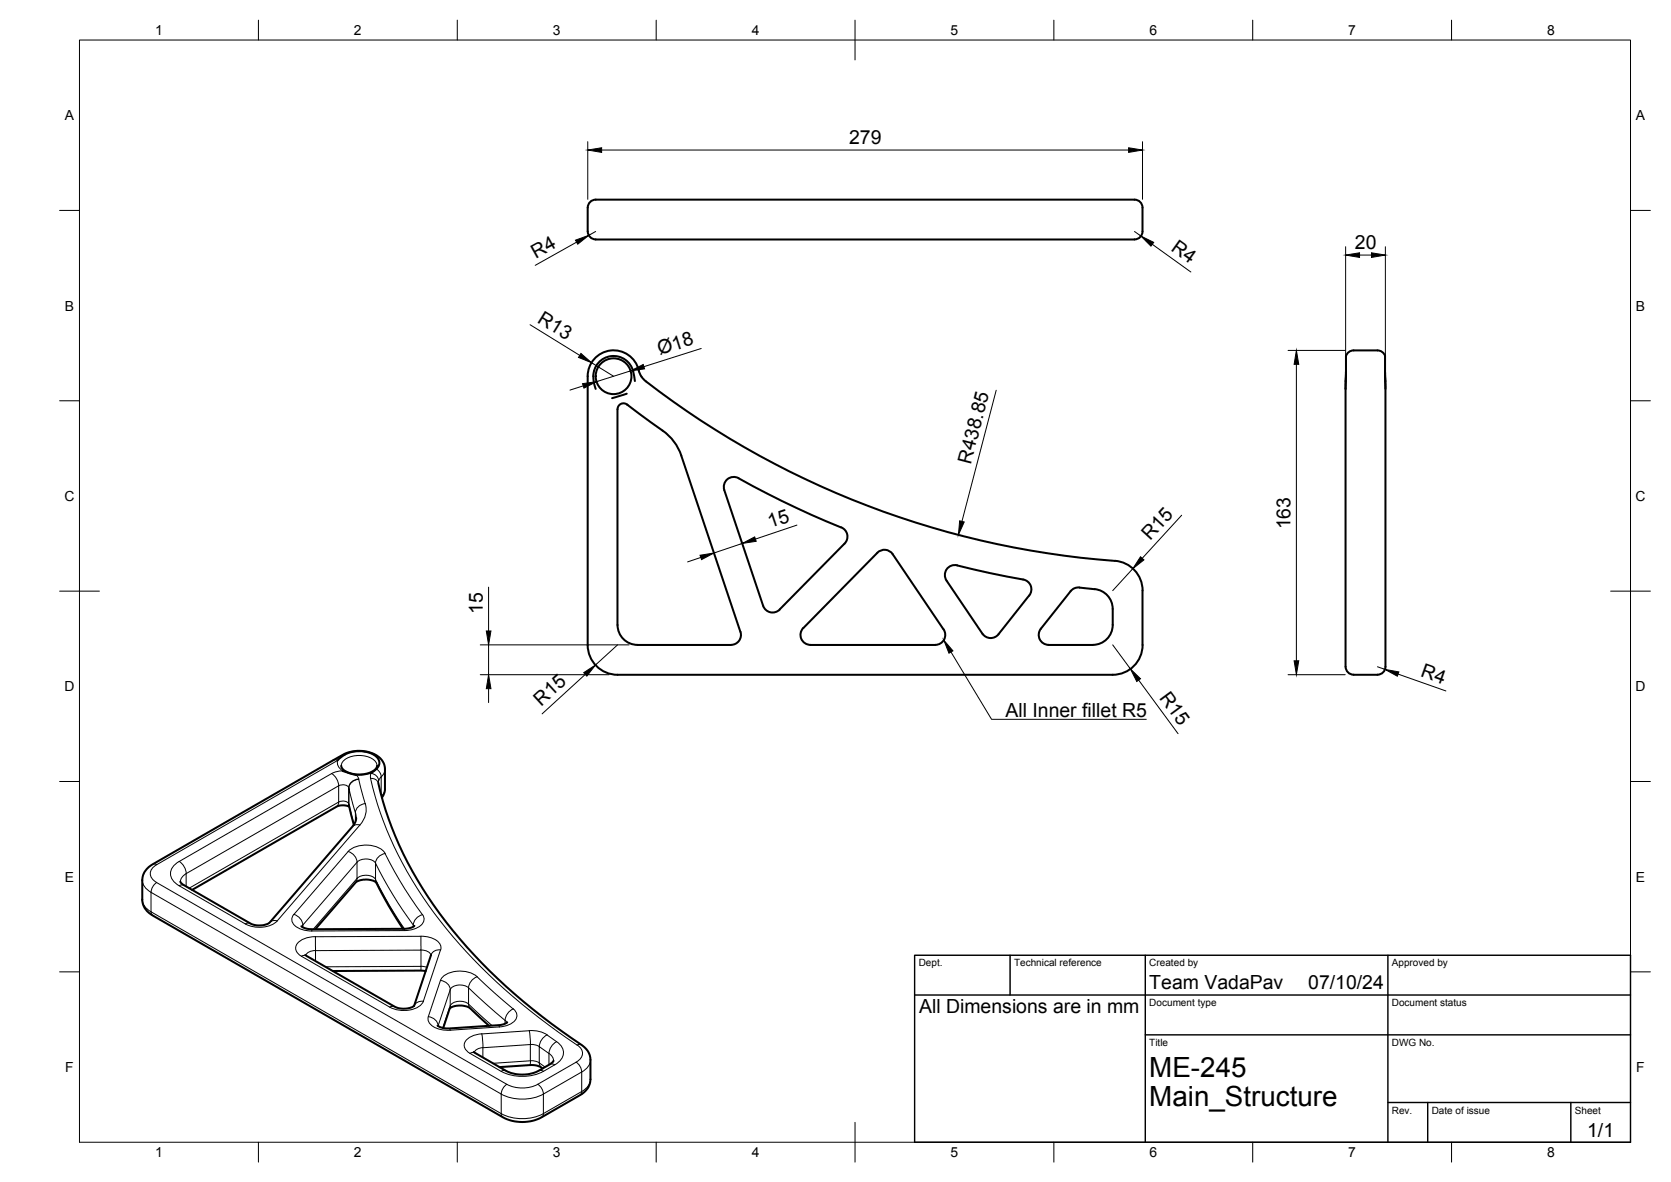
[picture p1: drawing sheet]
<svg xmlns="http://www.w3.org/2000/svg" width="420mm" height="297mm" viewBox="0 0 420 297" stroke-linecap="round" stroke-linejoin="round" font-family="sans-serif">
<!-- layer: Visible -->
<g fill="none" stroke="#000" stroke-width=".51">
<path d="M148.4 50.8a5.4 5.4 0 0 1 3.7-.6h132.2a2.69 2.69 0 0 1 2.9 1.4l.1 6.6a2.38 2.38 0 0 1-3 2h-133.6a2.65 2.65 0 0 1-2.8-1.5l-.1-6.5 .1-.6zM149.4 90.2a6.6 6.6 0 0 1 6.8-1.9 6.6 6.6 0 0 1 4.6 5.4l.7 1.3a185.8 185.8 0 0 0 29.4 19.5 220.7 220.7 0 0 0 90.5 26.6 7.5 7.5 0 0 1 5.9 7.3v13.7a7.5 7.5 0 0 1-7.5 7.5h-124.5a7.5 7.5 0 0 1-7.5-7.5v-64.4a10 10 0 0 1 1-6.7zM157.6 98.9l-3.7 1.2M159.6 95.8a7.1 7.1 0 0 0-2.8-5.6 5.2 5.2 0 0 0-5.8 .4 5.2 5.2 0 0 0-1.7 5.6l.5 1.5M338.3 97.7v69.9M338.3 97.7l.1-6.7a2.19 2.19 0 0 1 1.9-2.9h6.1a1.9 1.9 0 0 1 1.9 2.4l.1 7.2M338.4 93.4l-.1 4.3M348.3 93.4l.1 74.2M166.6 108.2l-8.8-6.4a1.5 1.5 0 0 0-1.6-.3 1.5 1.5 0 0 0-.9 1.3v54.3M166.6 108.2a12.5 12.5 0 0 1 4.7 6.3l14.9 44.3M182.1 123.2l9.8 29a2.51 2.51 0 0 0 4.1 1M185.7 120.2l10.9 5.7 7.4 3.5 7.5 3.2"/>
<path d="M185.7 120.2a2.51 2.51 0 0 0-2.8 .2 2.51 2.51 0 0 0-.8 2.8M211.5 132.5a2.51 2.51 0 0 1 .9 4.1l-16.4 16.6M155.3 157.1a5 5 0 0 0 5 5h23.5a2.51 2.51 0 0 0 2.4-3.3M202 157.8a2.53 2.53 0 0 0-.5 2.7 2.53 2.53 0 0 0 2.3 1.6h31.4a2.49 2.49 0 0 0 2-3.9l-12.7-18.9a2.51 2.51 0 0 0-3.9-.4l-18.6 18.9M240.7 142.1l8.2 1.9 8.3 1.6M240.7 142.1a2.51 2.51 0 0 0-2.7 1 2.51 2.51 0 0 0 0 2.8l9 13.3a2.51 2.51 0 0 0 4.1 .2l7.7-9.7M257.3 145.6a2.51 2.51 0 0 1 1.5 4.1M275.2 148.1l-3.8-.5a2.51 2.51 0 0 0-2.2 1l-7.5 9.4M275.2 148a5 5 0 0 1 4.6 5M279.8 157.1a5 5 0 0 1-5 5h-11.1a2.53 2.53 0 0 1-2.3-1.5 2.53 2.53 0 0 1 .3-2.6M279.8 153v4.1M338.3 167.6a2 2 0 0 0 2 2"/>
<path d="M340.3 169.6h6.1M348.4 167.6a2 2 0 0 1-2 2M84.9 191.1a7.4 7.4 0 0 1 9.8-.9 1.93 1.93 0 0 1-.1 3M85.8 192.5a2.81 2.81 0 0 0 2.6 1.9 6.2 6.2 0 0 0 6.3-1.5l.1-.4M86.2 193.7l3.4 1.1M94.6 193.2l-1.4 1.1M95.1 196.7a91.7 91.7 0 0 0 22.2 41.2 158.1 158.1 0 0 0 29.8 25.4 4.1 4.1 0 0 1 1.4 3v4.9a4.6 4.6 0 0 1-2.7 4l-9.6 5.6a10.5 10.5 0 0 1-9.8 0l-88-50.7a4.6 4.6 0 0 1-2.6-4v-4.9a4.6 4.6 0 0 1 2.6-4l47.7-27.5a8.4 8.4 0 0 1 9.8 1.2l.7 1.1 .2 1.3v5.2l-.3 1.2-.5 .7M87.7 202.4l1.3 4.9M87.8 202.7a3.9 3.9 0 0 0-3.2 0l-36.3 20.9M89.6 205.5a3.4 3.4 0 0 1-1 2.2l-20.8 24.1a5.1 5.1 0 0 1-4.9 .3l-16.9-9.8-.7-.7M76.8 240l22.5 13a5 5 0 0 0 4.8-.2M94.6 221.7a102.5 102.5 0 0 0 6.7 11.7"/>
<path d="M94.6 221.8a4.9 4.9 0 0 0-5.2 0l-10.1 11.7M104.2 232.7l-1.1 .5-1.2 .2-23.5 .1-1.3-.1-1.3-.6M108.4 240l-4.3 12.8M83.7 244l22.1-.1 1.2 .1M113.1 253.4a5 5 0 0 1 5.1 0l4.8 4.4M113.1 253.3l-1.7 5M127.6 256.9l-1.8 .7-12.8 .9-1.4-.1-1.6-.7M119.1 264.4l8.2 4.7a9.3 9.3 0 0 0 8.1 0l2.8-1.6 1-.9M125.6 268.2l7.6-.5a4.3 4.3 0 0 1 3.2 .8"/>
<circle cx="154.3" cy="94.5" r="4.5"/>
</g>
<!-- layer: Visible Narrow -->
<g fill="none" stroke="#000" stroke-width=".25">
<path d="M83.4 194.4l-38.4 22.1M83.4 194.4a3.9 3.9 0 0 1 1.8 3.1M83.9 191l.4-.1 .6 .2-45.5 26.2M84.9 191.1a2.35 2.35 0 0 0 1.3 2.6l-1.5 .2-1.3 .5M85.2 197.5l-38.4 22v3.3M85.2 197.5v4.1M85.8 192.4a3 3 0 0 1 2.8-2.3 6.1 6.1 0 0 1 5.9 1.3l.3 1M86.7 189.6l-.6 .1M87.7 198.1v4a1.89 1.89 0 0 0-2.5-.5M89.6 194.8l2.5-.2a2.09 2.09 0 0 1 3.1 1.6M89.6 194.8l.6 1M90.2 195.8a2.5 2.5 0 0 0-2.5 2.2 1.87 1.87 0 0 0-2.5-.5"/>
<path d="M90.2 195.8l1.6 6.2M90.2 195.8a2.52 2.52 0 0 0-2.5 2.3M93.3 194.3l-.1 1.3M94.7 193.2l.7 .7 .5 1.3M95.1 196.8a1.73 1.73 0 0 0-1.9-1.2 94.4 94.4 0 0 0 22.3 41.6 153 153 0 0 0 29.6 25.4M95.2 196.2l-.1 .5M95.8 195.2v4.6M95.9 195.2l-.7 1M96.8 198.2l-.1 .8-.8 1.1M96.8 193.3l-.3 1.2-.6 .7M38.4 217.2l.5-.1 .5 .2M39.4 217.3a2.36 2.36 0 0 0-1.6 2.2 2.36 2.36 0 0 0 1.6 2.3"/>
<path d="M45.1 216.5a3.9 3.9 0 0 1 1.7 3 2.62 2.62 0 0 0-1.4 2.1M45.1 216.5a3.2 3.2 0 0 0-2.2 3 3.2 3.2 0 0 0 2.2 3.1M85.2 201.6l-37.6 21.6M85.2 201.6l-.2 .7-.4 .4M87.5 214a7.1 7.1 0 0 1 9 0l.3 .5M87.7 202.2l.1 .3M87.7 202.1l1.3 5.1M87.7 202.1v-4l1.7 6.2v2.2M87.7 202.1v.3M89.8 216.7l-13.7 15.8M89.8 216.7v4.1M89.8 216.7a3.3 3.3 0 0 1 4.6 .2 2.74 2.74 0 0 1 2.4-2.4l2.4 4.5 2.6 4.4 4.4 6.5a3 3 0 0 0-2.3 2.6"/>
<path d="M89.8 216.7a3 3 0 0 0-2.3-2.7l-13.6 15.8a3.1 3.1 0 0 1 2.2 2.7M90.5 207.3l-20.8 24.1a7.3 7.3 0 0 1-8 .8M90.5 207.3l-.9-.1-1 .5M91.8 201.9a2.37 2.37 0 0 0-2.2 3.3v.3M91.8 202a5.5 5.5 0 0 1-1.3 5.3M35.8 226.1l.2 .9 .5 1 1.5 1.1M35.8 221.2l.2 .9 .5 .9 1.5 1.2M38 229.1l88 50.8M38 224.2l88 50.7M38 224.2v4.9M38 229.1l.1 .6 .3 .4M39.4 221.8l88 50.7"/>
<path d="M39.4 221.8l-1 1-.4 1.4M45 222.6l16.7 9.6M46.3 222.5l-.6-.1-.6 .2M62.9 232.1l-.5-.2-.7 .3M69.7 231.4l-.9-.1-1 .5M73.9 229.8a2.16 2.16 0 0 0 1.2 3.4l1.9 .6 1.4 .2M76.1 232.5l-.2 .4M76.1 232.5v.5M78.4 233.5v.5M79.3 235.4a5.2 5.2 0 0 0-4.8 2.2 2.21 2.21 0 0 0 1.3 2.7M89.8 220.8l-11 12.7M89.8 220.8a3.4 3.4 0 0 1 4.6 .2"/>
<path d="M89.8 220.8l-.4 1M94.4 221l.2 .7M94.4 221l3.4 6.3 3.9 6.1M94.4 221v-4.1a102.3 102.3 0 0 0 9.5 15.6v.4M101.6 233.4v.5M101.6 233.9l-23.2 .1M103.9 232.5l.2 .3M105.8 235.3l.1 3.5-26.6 .1v-3.5M105.8 235.3l-26.5 .1M105.8 235.3a5.4 5.4 0 0 1 4.9 2.1l.1 1.3M106.2 229.8a2.2 2.2 0 0 1-1.3 3.4l-1.8 .5-1.4 .2M108.4 239.9a2.13 2.13 0 0 1 2.4-1.2l-4.4 12.9h-.5a2.07 2.07 0 0 0-1.8 1.2"/>
<path d="M75.8 240.3l22.2 12.8M76.9 240.1a2.49 2.49 0 0 1 2.4-1.2v2.6M77.1 240.2l-.6-.1-.7 .2M81.9 243l24-.1-.1 1M99.3 253l-.6-.1-.7 .2M106.5 251.6a5.5 5.5 0 0 1-5.8 2.3l-1.4-.3-1.3-.5M107.7 255.5a2.67 2.67 0 0 0 2.3 3l1.8 .4h1.4M107.7 255.5a2.66 2.66 0 0 1 2.5 2.3M108.4 240.1a2.35 2.35 0 0 0-2.5-1.4v4.2l1.5 .2M110.2 257.8l3-9.1v4.1l-1.8 5.5M110.2 257.8h.1M110.7 246.4a5.3 5.3 0 0 1 5.6-2.3l2.1 .4a8.8 8.8 0 0 1 3.7 3l7 6.1"/>
<path d="M113 258.4l.2 .5M113.1 253.3a1.77 1.77 0 0 1 2.1-1.7h.5a1.83 1.83 0 0 1 2.3 1.6l.2 .2M117.8 248.2l9.2 8.2v.8M117.8 248.2v4.1l5.9 5.4M117.8 248.2a3.6 3.6 0 0 0-4.4 .2l-.2 .3a2.58 2.58 0 0 0-2.4-2.3l-3.1 9.1M120 245.5a3.3 3.3 0 0 0-2.2 2.7M121.1 259.8a4.7 4.7 0 0 0-4.3 2.4 2.26 2.26 0 0 0 1.4 2.5M121.2 259.8l.2 3.5-1.4 .4-.8 .8M125.4 257.6l.2 .5-12.4 .8M127 256.4a3.4 3.4 0 0 1 2.1-2.9 2.04 2.04 0 0 1-.4 3.6l-1.7 .8-1.4 .2M127 256.4l.5 .6M133.1 259l-12 .8"/>
<path d="M133.1 259l2.1 .1 1.3 .4 1.1 .6a3.5 3.5 0 0 0-2 2.9l-1.2-.5h-1zM118.2 264.7l7.8 4.5M119.4 264.6l-.5-.1-.7 .2M121.4 265.8v-2.5l11.9-.8v4.1l-9.3 .6M126 279.9l.1 .5 .3 .4M126 269.2a11.7 11.7 0 0 0 10.6 0M126 279.9a11.7 11.7 0 0 0 10.6 0M126 274.9a11.7 11.7 0 0 0 10.6 0M126 274.9v5M127.3 269.1l-.6-.1-.7 .2M127.4 272.5l-1 1-.4 1.4M127.4 272.5a8.6 8.6 0 0 0 7.8 0"/>
<path d="M135.2 272.5l1 1 .4 1.4M135.4 269.1l.6-.1 .6 .2M135.6 267.1v-4.1l2.4 1.7v2.9M135.6 267.1l1.5 1M135.6 267.1l.1 .7 .4 .4M135.6 267.1l-1.2-.5h-1l-.1 1.1M136.6 274.9v5M136.6 279.9l-.1 .5-.3 .4M137.5 260.1l2.5 1.7M138 264.7a3.6 3.6 0 0 1 2-2.9 3 3 0 0 1 .3 5.2l-.8 .6M138 264.7l.8 .7 .4 1.2M138.2 267.5l.6-.1 .7 .2"/>
<path d="M139.5 267.6l-2.9 1.6M144.8 266.9l-9.6 5.6M144.9 266.9l1 1.1 .4 1.4M145.1 262.6a2.32 2.32 0 0 1 1.4 2.3 2.32 2.32 0 0 1-1.6 2M146.2 262.6l-.5-.1-.6 .1M146.3 269.4v4.9l-9.7 5.6M146.3 269.4l-9.7 5.5M148.5 266.3l-.4 1.5-.8 .8-1 .8M148.5 271.2l-.4 1.5-.8 .8-1 .8-.1 .5-.3 .4"/>
</g>
<!-- layer: BORDER -->
<g fill="none" stroke="#000" stroke-width=".25">
<path d="M20 10.1h390v276.9h-390zM65 5.1v5M115 5.1v5M165 5.1v5M215 5.1v10M265 5.1v5M315 5.1v5M365 5.1v5M15 52.9h5M410 52.9h5M15 100.7h5M410 100.7h5"/>
<path d="M15 148.6h10M405 148.6h10M15 196.4h5M410 196.4h5M15 244.2h5M410 244.2h5M65 287v5M115 287v5M165 287v5M215 282.1v9.9M265 287v5M315 287v5"/>
<path d="M365 287v5"/>
</g>
<!-- layer: TITLEBLOCK -->
<path d="M230 240.1h180v46.9h-180zM230 250h180M254 240.1v9.9M288 240.1v46.9M349 240.1v46.9M288 260.1h122M349 277.1h61M359 277.1v9.9M395 277.1v9.9" fill="none" stroke="#000" stroke-width=".36"/>
<!-- layer: FD_Dimensions -->
<g fill="none" stroke="#000" stroke-width=".25">
<path d="M147.8 35.6v14.5M151.3 37.7h132.5M287.3 35.6v14.5M149.8 58.2l-1.8 .9M285.3 58.2l1.6 1.1M145 60.9l-10.4 5.8M289.7 61.4l9.7 7M338.3 62v33.6M341.8 64.1h3M348.3 62v33.6M133.3 81.6l12.5 7.7M146.6 97l-3.3 1"/>
<path d="M148.7 91.2l5.6 3.4M158.6 93.2l-8.6 2.7M176.3 87.6l-14.4 4.5M250.5 98.1l-8.6 32.9M323.9 88.1h14.3M326 91.6v74.5M186.6 136.6l-7.1 2.4M200.4 132l-10.5 3.5M297.1 129.5l-9.9 10.8M122.9 147.6v11M176.2 140.1l-3.3 1.1M284.8 142.9l-5 5.5"/>
<path d="M120.8 169.6h32.4M120.8 162.1h37.4M122.9 162.1v7.5M122.9 173.1v3.5M147.2 169.5l-10.9 9.9M155.3 162.1l-5.6 5M279.8 162.1l4.4 6M286.3 170.9l9.9 13.5M323.9 169.6h14.3M346.4 167.6l1.8 .6M351.5 169.4l12.1 4.2"/>
</g>
<g fill="#000" stroke="#000" stroke-width=".25">
<path d="M147.8 37.7l3.5-.6v1.2zM283.8 37.1l3.5 .6-3.5 .6zM144.7 60.4l3.3-1.3-2.7 2.3zM286.9 59.3l3.2 1.6-.7 1zM338.3 64.1l3.5-.6v1.2zM344.8 63.5l3.5 .6-3.5 .6zM146.1 88.8l2.6 2.4-3.2-1.4zM146.5 96.4l3.5-.5-3.2 1.6zM158.6 93.2l3.1-1.6 .4 1.1zM326 88.1l.6 3.5h-1.2zM176 139.5l3.5-.5-3.1 1.6zM186.6 136.6l3.2-1.7 .3 1.1z"/>
<path d="M241.3 130.9l1.1 .3-1.4 3.2zM286.8 139.9l.8 .8-2.8 2.2zM122.3 158.6h1.1l-.5 3.5zM122.9 169.6l.5 3.5h-1.1zM146.8 169l2.9-1.9-2.1 2.8zM284.2 168.1l2.6 2.5-1 .7zM325.4 166.1h1.2l-.6 3.5zM348.2 168.2l3.5 .7-.4 1z"/>
</g>
<!-- layer: Leaders -->
<path d="M237.3 160.9l2.3 2.7-1 .6z" fill="#000" stroke="#000" stroke-width=".25"/>
<path d="M239.1 163.9l10.2 16.9h38.9" fill="none" stroke="#000" stroke-width=".25"/>
<g font-size="7">
<text x="289" y="270.6">ME-245</text>
<text x="289" y="278.1">Main_Structure</text>
</g>
<g font-size="4.9">
<text x="213.5" y="36.2">279</text>
<text x="134.8" y="65" transform="rotate(-29 134.8 65)">R4</text>
<text x="294.2" y="62.9" transform="rotate(36 294.2 62.9)">R4</text>
<text x="340.7" y="62.6">20</text>
<text x="134.9" y="80.9" transform="rotate(32 134.9 80.9)">R13</text>
<text x="165.9" y="89.3" transform="rotate(-18 165.9 89.3)">Ø18</text>
<text x="244.1" y="116.8" transform="rotate(-75 244.1 116.8)">R438.85</text>
<text x="193.6" y="132.7" transform="rotate(-19 193.6 132.7)">15</text>
<text x="289.2" y="136" transform="rotate(-47 289.2 136)">R15</text>
<text x="324.5" y="133" transform="rotate(-90 324.5 133)">163</text>
<text x="121.4" y="154.2" transform="rotate(-90 121.4 154.2)">15</text>
<text x="357" y="169.8" transform="rotate(19 357 169.8)">R4</text>
<text x="136.1" y="177.6" transform="rotate(-43 136.1 177.6)">R15</text>
<text x="291.4" y="175.3" transform="rotate(54 291.4 175.3)">R15</text>
<text x="252.8" y="180.1">All Inner fillet R5</text>
<text x="289" y="248.5">Team VadaPav</text>
<text x="329" y="248.5">07/10/24</text>
<text x="231.1" y="254.5">All Dimensions are in mm</text>
<text x="399.1" y="285.7">1/1</text>
</g>
<g font-size="3.5">
<text x="39" y="8.8">1</text>
<text x="89" y="8.8">2</text>
<text x="139" y="8.8">3</text>
<text x="189" y="8.8">4</text>
<text x="239" y="8.8">5</text>
<text x="289" y="8.8">6</text>
<text x="339" y="8.8">7</text>
<text x="389" y="8.8">8</text>
<text x="16.3" y="30.2">A</text>
<text x="411.3" y="30.2">A</text>
<text x="16.3" y="78">B</text>
<text x="411.3" y="78">B</text>
<text x="16.2" y="125.9">C</text>
<text x="411.2" y="125.9">C</text>
<text x="16.2" y="173.7">D</text>
<text x="411.2" y="173.7">D</text>
<text x="16.3" y="221.6">E</text>
<text x="411.3" y="221.6">E</text>
<text x="16.4" y="269.4">F</text>
<text x="411.4" y="269.4">F</text>
<text x="39" y="290.8">1</text>
<text x="89" y="290.8">2</text>
<text x="139" y="290.8">3</text>
<text x="189" y="290.8">4</text>
<text x="239" y="290.8">5</text>
<text x="289" y="290.8">6</text>
<text x="339" y="290.8">7</text>
<text x="389" y="290.8">8</text>
</g>
<g font-size="2.5">
<text x="231" y="242.9">Dept.</text>
<text x="255" y="242.9">Technical reference</text>
<text x="289" y="242.9">Created by</text>
<text x="350" y="242.9">Approved by</text>
<text x="289" y="252.8">Document type</text>
<text x="350" y="252.8">Document status</text>
<text x="289" y="262.9">Title</text>
<text x="350" y="262.9">DWG No.</text>
<text x="350" y="279.9">Rev.</text>
<text x="360" y="279.9">Date of issue</text>
<text x="396" y="279.9">Sheet</text>
</g>
</svg>
